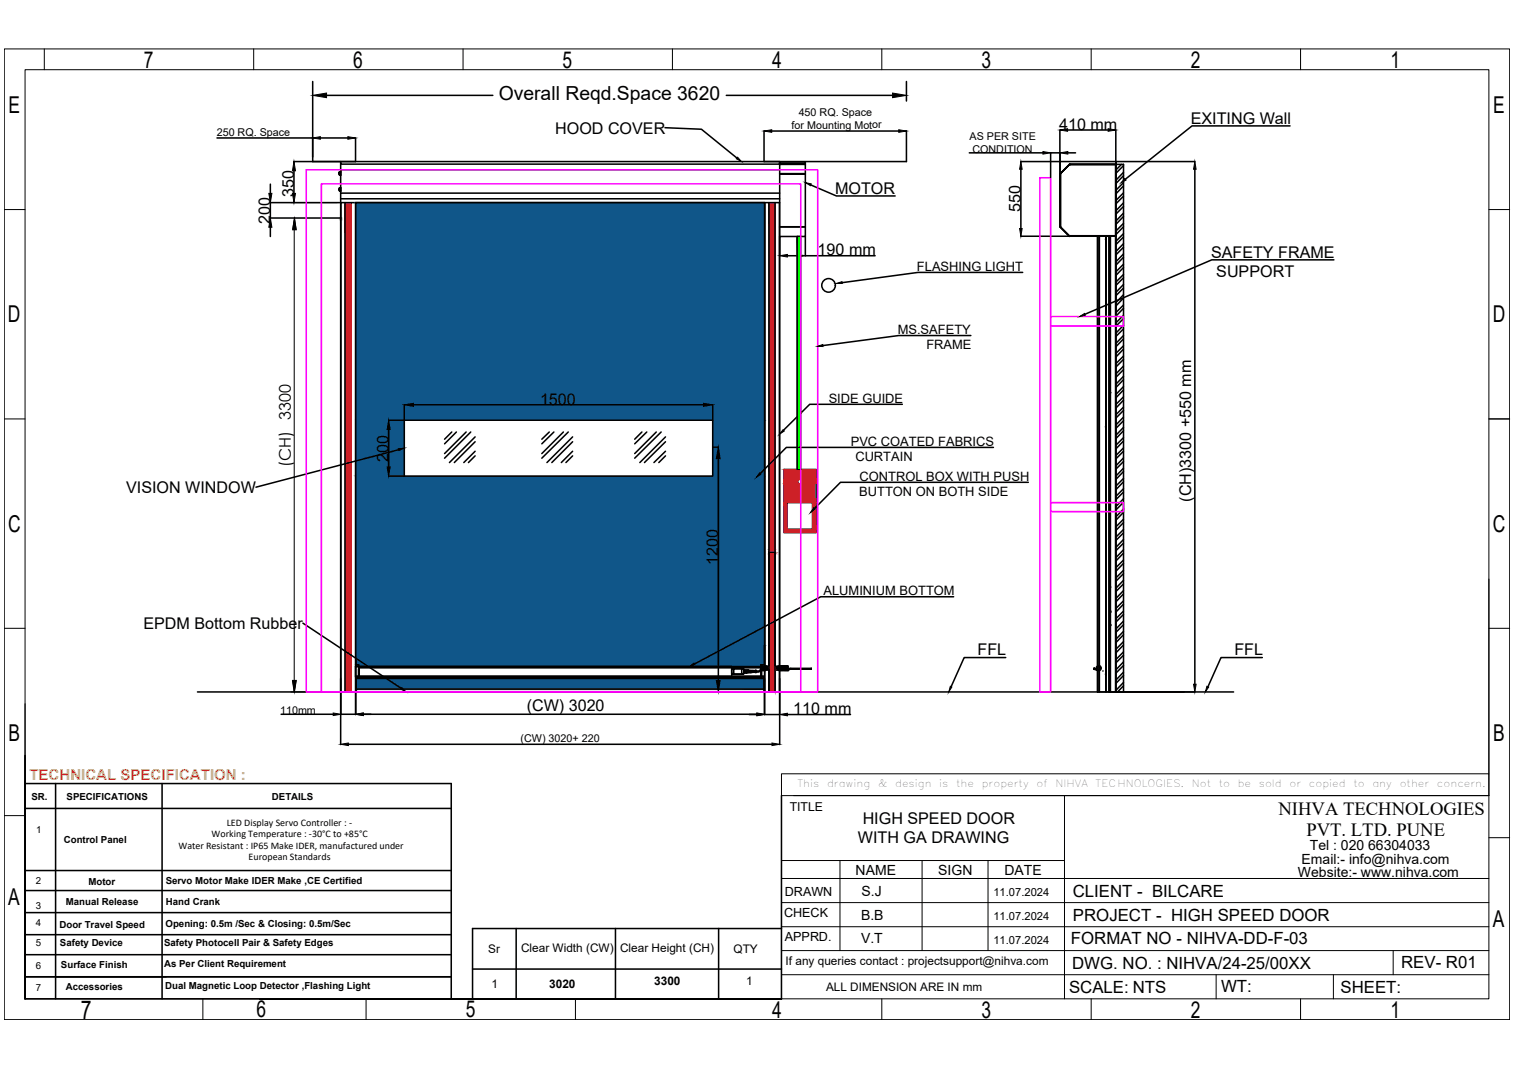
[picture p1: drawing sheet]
<svg xmlns="http://www.w3.org/2000/svg" width="250mm" height="176mm" viewBox="0 0 250 176" stroke-linecap="round" stroke-linejoin="round" font-family="sans-serif">
<!-- layer: 0 -->
<g fill="none" stroke="#000" stroke-width=".25">
<path d="M51.6 13.4v12.5M53.9 15.7h27.4M119.8 15.7h27.5M149.5 13.4v3.3M48.6 36h7.6M51.6 26.7h7.1M58.7 33.4h67.4v76.6h-67.4zM109.7 21.1l6 .2 5.9 4.8M126.1 26.7h23.4M131.5 39h.6v38.5h-.6zM184.1 27.1h1.3v87.1h-1.3zM185 27.1l-.9 .9"/>
<path d="M185.4 28.4l-1.3 1.3M185.4 30.1l-1.3 1.3M185.4 31.8l-1.3 1.2M185.4 33.5l-1.3 1.2M185.4 35.2l-1.3 1.2M185.4 36.9l-1.3 1.2M185.4 38.6l-1.3 1.2M185.4 27.3l-1.3 1.3M185.4 29l-1.3 1.3M185.4 30.7l-1.3 1.2M185.4 32.4l-1.3 1.2M185.4 34.1l-1.3 1.2"/>
<path d="M185.4 35.7l-1.3 1.3M185.4 37.4l-1.3 1.3M185.4 39.1l-1.3 1.2M212.8 20.8h-16.1l-11 8.8M160.2 55.4h-11.9l-12.5 1.6M168.7 44.9h-17.2l-12.6 1.7M185.4 40.2l-1.3 1.3M185.4 41.9l-1.3 1.3M185.4 43.6l-1.3 1.2M185.4 45.3l-1.3 1.2M185.4 46.9l-1.3 1.3M185.4 48.6l-1.3 1.3"/>
<path d="M185.4 50.3l-1.3 1.2M185.4 52l-1.3 1.2M185.4 53.7l-1.3 1.2M185.4 55.4l-1.3 1.2M185.4 57.1l-1.3 1.2M185.4 58.7l-1.3 1.3M185.4 40.8l-1.3 1.2M185.4 42.4l-1.3 1.3M185.4 44.1l-1.3 1.3M185.4 45.8l-1.3 1.3M185.4 47.5l-1.3 1.3M185.4 49.2l-1.3 1.2"/>
<path d="M185.4 50.9l-1.3 1.2M185.4 52.6l-1.3 1.2M185.4 54.3l-1.3 1.2M185.4 55.9l-1.3 1.3M185.4 57.6l-1.3 1.3M185.4 59.3l-1.3 1.2M220.1 42.9h-20.2l-20.9 8.9M65.8 74.2l-23.6 6.2M66.7 69.3h50.9v9.3h-50.9zM74.5 71.3l-1.2 1.2M75.3 71.3l-2 1.9M76.9 71.3l-3.6 3.5"/>
<path d="M77.7 71.3l-4.4 4.3M78.4 72.1l-4.2 4.2M78.4 74.5l-1.9 1.8M78.4 72.9l-3.4 3.4M78.4 75.2l-1.1 1.1M90.6 71.3l-1.2 1.2M91.4 71.3l-2 1.9M92.9 71.3l-3.5 3.5M93.8 71.3l-4.4 4.3M94.5 72.1l-4.3 4.2M94.5 74.5l-1.9 1.8M94.5 72.9l-3.5 3.4"/>
<path d="M94.5 75.2l-1.1 1.1M105.9 71.3l-1.2 1.2M106.7 71.3l-2 1.9M108.3 71.3l-3.6 3.5M109.1 71.3l-4.4 4.3M109.8 72.1l-4.2 4.2M109.8 74.5l-1.9 1.8M109.8 72.9l-3.5 3.4M109.8 75.2l-1.1 1.1M129.4 77.5h5.2v10.4h-5.2zM133.6 79.7h.3v2.6h-.3zM148.9 66.7h-15.3l-4.3 4.3"/>
<path d="M163.9 73.8h-34.2l-4.2 4.3M169.7 79.6h-31l-4.3 4.3M185.4 60.4l-1.3 1.3M185.4 62.1l-1.3 1.3M185.4 63.8l-1.3 1.3M185.4 65.5l-1.3 1.2M185.4 67.2l-1.3 1.2M185.4 68.8l-1.3 1.3M185.4 70.5l-1.3 1.3M185.4 72.2l-1.3 1.2M185.4 73.9l-1.3 1.2M185.4 75.6l-1.3 1.2"/>
<path d="M185.4 77.2l-1.3 1.3M185.4 78.9l-1.3 1.3M185.4 61l-1.3 1.2M185.4 62.6l-1.3 1.3M185.4 64.3l-1.3 1.3M185.4 66l-1.3 1.3M185.4 67.7l-1.3 1.2M185.4 69.4l-1.3 1.2M185.4 71.1l-1.3 1.2M185.4 72.8l-1.3 1.2M185.4 74.5l-1.3 1.2M185.4 76.1l-1.3 1.3"/>
<path d="M185.4 77.8l-1.3 1.3M185.4 79.5l-1.3 1.3M126.9 91.1h1v23.1h-1zM129.8 82.9h4.3v4.4h-4.3zM157.3 98.5h-21.9l-20.8 11M185.4 80.6l-1.3 1.3M185.4 82.3l-1.3 1.3M185.4 84l-1.3 1.2M185.4 85.7l-1.3 1.2M185.4 87.4l-1.3 1.2M185.4 89l-1.3 1.3M185.4 90.7l-1.3 1.3"/>
<path d="M185.4 92.4l-1.3 1.2M185.4 94.1l-1.3 1.2M185.4 95.7l-1.3 1.3M185.4 97.4l-1.3 1.3M185.4 99.1l-1.3 1.3M185.4 81.2l-1.3 1.2M185.4 82.9l-1.3 1.2M185.4 84.5l-1.3 1.3M185.4 86.2l-1.3 1.3M185.4 87.9l-1.3 1.2M185.4 89.6l-1.3 1.2M185.4 91.3l-1.3 1.2"/>
<path d="M185.4 92.9l-1.3 1.3M185.4 94.6l-1.3 1.3M185.4 96.3l-1.3 1.3M185.4 98l-1.3 1.3M185.4 99.7l-1.3 1.3M32.6 114.2h170.9M50 102.8l16.2 10.8M58.7 109.7h.5v.3h66.3M58.7 110h62v1.7h-62zM125.5 110h.1M126.1 106.5v3.2h-.6v.3M165.9 108.5h-6.8l-2.2 4.8"/>
<path d="M185.4 100.8l-1.3 1.3M185.4 102.5l-1.3 1.2M185.4 104.2l-1.3 1.2M185.4 105.9l-1.3 1.2M185.4 107.6l-1.3 1.2M185.4 109.2l-1.3 1.3M185.4 110.9l-1.3 1.3M185.4 112.6l-1.3 1.3M185.4 101.4l-1.3 1.2M185.4 103.1l-1.3 1.2M185.4 104.7l-1.3 1.3M185.4 106.4l-1.3 1.3"/>
<path d="M185.4 108.1l-1.3 1.2M185.4 109.8l-1.3 1.2M185.4 111.4l-1.3 1.3M185.4 113.1l-1 1.1M208.3 108.5h-6.8l-2.2 4.8M4.1 124.7v40.1h71.2M4.1 129.3h70.4v35.5M4.1 133.4h70.4M9.2 129.3v35.5M26.7 129.3v35.5M128.9 131.3v33.5M4.1 143.6h70.4"/>
<path d="M4.1 154.2h70.4M4.1 157.5h70.4M4.1 146.9h70.4M4.1 150.6h70.4M78 159.9h50.9M85.2 153.2v11.6M101.5 153.2v11.6M118.6 153.2v11.6M128.9 153.2h-50.9v11.6M4.1 161.1h70.4M117.2 164.8h.1M128.9 164.8h-86.1h86.1"/>
<circle cx="136.7" cy="47.1" r="1.12"/>
<circle cx="132" cy="79.5" r=".4"/>
</g>
<g fill="none" stroke="#000" stroke-width=".16">
<path d="M.7 8.1h248.4v160.1h-248.4zM4.1 11.5h241.5v153.3h-241.5zM7.3 8.1v3.4M41.9 8.1v3.4M76.4 8.1v3.4M110.9 8.1v3.4M145.5 8.1v3.4M180 8.1v3.4M214.6 8.1v3.4M.7 34.6h3.4M245.6 34.6h3.5M.7 69.1h3.4"/>
<path d="M245.6 69.1h3.5M245.6 95.5v32.2M.7 103.7h3.4M4.1 116.1v48.7M245.6 103.7h3.5M.7 134.6h3.4M128.9 127.7h116.7v3.6h-116.7zM130.9 131.3h44.7M245.6 131.3h-70v33.5M245.6 138.2h3.5M128.9 156.8h116.7M128.9 152.9h116.7"/>
<path d="M128.9 148.9h116.7M128.9 144.9h116.7M128.9 143.4v21.4M128.9 142h46.7M138.6 142v14.8M152.1 142v14.8M163 142v14.8M229.9 156.8v4M33.5 164.8v3.4M60.4 164.8v3.4M94.9 164.8v3.4M128.9 160.8h116.7"/>
<path d="M145.5 164.8v3.4M180 164.8v3.4M200.6 160.8v4M214.6 164.8v3.4M220 160.8v4"/>
</g>
<!-- layer: PDF_Geometry -->
<path d="M48.6 36.1l.3 1.8h-.6zM48.3 112.3h.6l-.3 1.8z" fill="#000" stroke="#000" stroke-width=".16"/>
<path d="M48 33.4h7.7M48.5 36.4v77.8M48.6 36l.2 1.8h-.5zM48 114.2h8.4M48.2 112.3h.6l-.3 1.9z" fill="none" stroke="#000" stroke-width=".17"/>
<path d="M56 36.1h.5M56 35.9l.5 .4M56.2 35.8v.6M56.5 35.9l-.5 .4" fill="none" stroke="#c0c0c0" stroke-width=".17"/>
<path d="M174.9 28.7l1.6-1.6h7.6v11.9h-7.6l-1.6-1.6zM181.9 110.7h.1z" fill="none" stroke="#808080" stroke-width=".25"/>
<g fill="none" stroke="#000" stroke-width=".25">
<path d="M56 31.2v.2zM56 28.5v.2zM56 28.5h.2v.2h-.2zM56 28.4v.1zM56 28.4h.2v.1M56 31v.1v-.1h.2M56.2 30.9v.7zM56.2 28.7v.2h-.2v-.2v.2M56.2 31.4v.1h-.2v-.4h.2v.3h-.2v.1M56.2 31.1h.1M56.2 30.9v.7M56.2 28.3v.6"/>
<path d="M56.2 28.4h.1M56.2 28.8v.1M56.2 28.3v.6v-.6M56.2 27.1v.9M56.2 32.8v.6M56.2 33.4v80.8h.7v-80.8M57.9 33.4v80.8h.8v-80.8M58.7 33.4v80.8M126.1 33.4v76.4M126.2 33.4v80.8M126.9 33.4v76.5M127.9 33.4v76.5"/>
<path d="M128.6 33.4v76.5M128.6 33.4h-72.4v80.8M128.6 28.7v8.7h4.3v-8.7l-4.3-.1 4.3 .1M128.6 37.4h4.3M128.6 28.6v-1.5h4.3v1.5M128.6 31.9h-72.4v.9h72.4M128.6 28h-72.4v3.9M128.6 37.5v1.5M132.9 37.5v1.5h-4.3v70.8M132.9 27.1l-4.3-.1 4.3 .1M132.9 27v-.3h-4.3v.3v-.3h-72.4v.4h72.4M174.9 28.7l1.6-1.6v.1h7.6v11.7h-7.6v.1l-1.6-1.6h.1v-8.7z"/>
<path d="M174.9 28.7v8.7M174.9 28.6v.1M174.9 28.6l1.6-1.5zM174.9 37.4l1.6 1.6-1.6-1.5M175 28.7h-.1v8.8l.1-.1M176.4 27.1h7.7v.1M176.5 27.1h7.6M176.5 27.1h.1M176.5 38.9v.1h7.6v-.1M176.5 27.1v.1M181.3 39v75.2M181.4 39v75.2"/>
<path d="M182.4 39.6v71.7M182.4 39.6l.1 30.8zM182.5 39l-.1 .5M182.5 39.4v.1M183 39v75.2M183.2 39v25.8M184.1 27v-.3v.3M184.1 26.7v87.5h-1.1v-75.2v75.2h-.5v-3M184.1 39v75.2M184.1 27.1h.1M182.4 70.5v40.7v-40.7M182.5 70.4v.1"/>
<path d="M183.2 64.8h.1M183.2 96.8v.1M56.9 114.2h1M58.7 109.7h.5l.1 .6M58.7 112.3h.1M58.8 113.7h67.3v.4h-67.3zM58.8 111.7v-.2h.5v.2M58.8 113.7v-1.8h67.3v1.8M58.8 111.9v-.2h67.3v.2M58.8 111.7h.5M59.2 110.3v1.2h.1v-1.2h-.1v1.2M59.3 110.2h66.2"/>
<path d="M120.7 110.4l1.9-.1 .1 .9h-1.9zM120.8 111.2h.1M120.8 110.3v.1zM120.8 110.4h.1M120.8 111.1v.1M121.1 110.3h1.3v.9h-1.3zM122.6 111.1l.1 .1zM122.6 111.1v.1M122.6 110.4h.1M122.7 110.3l-.1 .1zM122.7 110.5h.3l-.2 .4h.2v-.3M122.8 110.5v.6"/>
<path d="M122.8 110.9l-.1 .2M122.8 110.5v.1M123 110.9v.1h-.2M123 111h.1M123 110.6h.1M123.1 110.9h.3v.1h-.3zM123.1 110.9v-.3h.3v.3M123.1 110.6v-.1h.3v.1M123.4 110.6h.1v.4h-.1M123.5 110.9h1.6M123.5 110.6l.1 .4zM123.5 110.7h1.6"/>
<path d="M123.7 110.6l.1 .4zM123.8 110.7l.1-.1 .1 .4-.1-.4v.1M124 110.6l.1 .3zM124.2 110.6l.1 .3zM124.4 110.6l.1 .3zM124.7 110.6h.1v.3h-.1zM124.7 110.9l-.1-.3 .1 .3M125.5 110.5l.1 .1a.32 .32 0 0 1-.5 .2l.4-.2M125.5 110h-66.2v1.5h66.3v-.8M125.6 111.7h-66.3h66.3v-.2h.5v.2M125.6 111.7h.5M125.6 110.6v.9"/>
<path d="M125.7 109.9l-.1 .6-.1 .1h.1v.9v-.9M125.7 110v-.2h-.2v.8M125.8 109.9l-.1 .7-.1-.1M125.9 110l-.1-.2-.2 .8M126 109.9l-.1 .7-.1-.1M126.1 110l-.1-.2-.2 .8M126.1 112.3h.1M126.1 110.5h.1M126.1 110.4v3.8h.8M126.1 109.7h-.4l-.1 .1M126.2 110.6h.1M126.2 109.8l-.1 .1-.1 .7"/>
<path d="M126.2 109.9l-.1 .7h-.1v-.1M126.3 109.8l-.1 .8M126.4 109.9l-.1 .7M126.4 109.8v.8M126.6 109.9l-.1 .7M126.6 109.9v.6M126.7 110v.6M126.8 109.9l-.1 .6M126.9 110.3v3.9h1M126.9 110v.5M127.1 110l-.1 .5M127.2 110l-.1 .5"/>
<path d="M127.3 110l-.1 .5M127.3 110v.5M127.5 110l-.1 .5M127.5 110v.5M127.6 110v.5M127.7 110l-.1 .5M127.8 110v.5M127.9 110l-.1 .5M127.9 110.6v3.6h.7v-3.6M128 110v.5M128 109.9v.6M128.2 109.9l-.1 .7"/>
<path d="M128.3 109.9l-.1 .6M128.4 109.9l-.1 .7M128.5 109.8l-.2 .8M128.6 109.9l-.1 .7M128.6 110.6v3.6M128.7 109.9v.6l-.1 .1M128.8 110l-.2-.2-.1 .8M128.9 109.9l-.1 .7-.1-.1M128.9 110v-.2l-.1 .1-.1 .7M129.1 110v-.2h-.1l-.1 .8M129.1 109.9l-.1 .7h-.1l-.1-.1M129.3 109.9l-.1 .7h-.1l-.1-.1"/>
<path d="M129.3 110v-.2h-.2v.8M129.4 109.9v.7l-.2-.1M129.5 110l-.1-.2-.2 .8M129.6 109.9v.7h-.2v-.1M129.7 110l-.2-.2-.1 .8M129.8 109.9l-.1 .7h-.1v-.1M129.8 110l-.1-.2-.1 .8M130 109.9l-.1 .7h-.1l-.1-.1M130 110.3v-.4l-.1-.1-.1 .8M130.1 110.5l-.1 .1-.1-.1 .1 .1h.1h-.2M130.5 110.3v.1M133.8 110.3h-3.5h-.3l-.1 .3h.2v-.2h.3h3.4"/>
<path d="M133.8 110.3v.1zM180.5 110.3h.1v.1zM180.5 110.4l.7 .2a.4 .4 0 0 0 .5-.4 .4 .4 0 0 0-.5-.4 .4 .4 0 0 0-.3 .6M180.6 110.3h-.1l.7 .2v.1v-.1a.28 .28 0 0 1-.2-.4 .28 .28 0 0 1 .4-.1 .28 .28 0 0 1 0 .5h-.2M181 110.4l-.1 .2M182.4 111.3l.1 2.9M182.5 111.3l-.1 2.9h-1.3v-75.2v75.2M183.2 103.2v11v-11M183.2 100.8v-61.8v61.8v-3.9l-.1 4 .1 2.2v-2.1v2.1l-.1 .1h.1M183.2 103.1h.1l-.1 .1v11M183.2 100.8l.1 .1-.1 .1"/>
</g>
<!-- layer: 0 -->
<g fill="#105689" stroke="#105689" stroke-width=".16">
<path d="M58.7 108.6l1.6 1.1h-1.6z"/>
<path d="M59.1 109.7h1.2zM59.1 109.7h1.2z"/>
<path d="M59.2 109.7h1.2zM59.2 109.7h1.2z"/>
<path d="M59.2 109.7h1.2zM59.2 109.7h1.2z"/>
<path d="M59.2 109.7l1.6 .3-.4-.3zM59.2 109.7l1.6 .3h-1.6z"/>
<path d="M58.8 111.9l67.3 1.8v-1.8zM58.8 111.9l67.3 1.8h-67.3z"/>
<path d="M58.7 33.4l67.4 35.9v-35.9zM58.7 33.4l67.4 35.9h-67.4z"/>
<path d="M117.6 69.3l8.5 9.3v-9.3zM117.6 69.3l8.5 9.3h-8.5z"/>
<path d="M58.7 69.3l8 9.3v-9.3zM58.7 69.3l8 9.3h-8z"/>
<path d="M58.7 78.6l67.4 27.9v-27.9zM58.7 78.6l67.4 27.9h-67.4z"/>
<path d="M58.7 106.5l67.4 2.1v-2.1zM58.7 106.5l67.4 2.1h-67.4z"/>
<path d="M58.7 108.6l67.4 1.1v-1.1zM58.7 108.6l67.4 1.1h-65.8z"/>
<path d="M60.3 109.7h65.4zM60.3 109.7h65.4z"/>
<path d="M60.3 109.7h65.2zM60.3 109.7h65.4z"/>
<path d="M60.3 109.7l65.2 .3v-.3zM60.3 109.7l65.2 .3h-64.7z"/>
</g>
<g fill="#cd2027" stroke="#cd2027" stroke-width=".16">
<path d="M126.9 33.4h1v42.2z"/>
<path d="M127.9 75.6v1.1h-1z"/>
<path d="M127.9 90.7v.2z"/>
<path d="M127.4 91l.5-.1v.1z"/>
<path d="M126.9 90.7h1l-.5 .3z"/>
<path d="M127.9 110.2v.1z"/>
<path d="M126.9 110.6h1v3.6z"/>
<path d="M56.9 33.4l1 80.8v-80.8zM56.9 33.4l1 80.8h-1z"/>
<path d="M126.9 33.4v42.2h1zM126.9 75.6h1l-1 1.1z"/>
<path d="M126.9 76.7l1 14v-14zM126.9 76.7l1 14h-1z"/>
<path d="M126.9 90.7v.3h.5zM126.9 91h.5l-.5 .1z"/>
<path d="M127.4 91l.5 .1v-.1zM127.2 91.1l.2-.1 .5 .1z"/>
<path d="M127.2 91.1l.7 .2v-.2zM126.9 91.3l.3-.2 .7 .2z"/>
<path d="M126.9 91.3l1 15.2v-15.2zM126.9 91.3l1 15.2h-1z"/>
<path d="M126.9 106.5h1zM126.9 106.5h1z"/>
<path d="M126.9 106.5l1 3.3v-3.3zM126.9 106.5l1 3.3h-1z"/>
<path d="M126.9 109.8h1zM126.9 109.8h1z"/>
<path d="M126.9 109.8l1 .1zM126.9 109.8l1 .1z"/>
<path d="M126.9 109.9h1zM126.9 109.9h1z"/>
<path d="M126.9 109.9h1zM126.9 109.9h1z"/>
<path d="M126.9 109.9h1zM126.9 109.9h1z"/>
<path d="M126.9 109.9h1zM126.9 109.9h1z"/>
<path d="M126.9 109.9h1zM126.9 109.9h1z"/>
<path d="M126.9 109.9h1zM126.9 109.9h1z"/>
<path d="M126.9 109.9h1zM126.9 109.9h1z"/>
<path d="M126.9 109.9h1zM126.9 109.9h1z"/>
<path d="M126.9 109.9l1 .1zM126.9 109.9l1 .1z"/>
<path d="M126.9 110h1zM126.9 110h1z"/>
<path d="M126.9 110h1zM126.9 110h1z"/>
<path d="M126.9 110h1zM126.9 110h1z"/>
<path d="M126.9 110h1zM126.9 110h1z"/>
<path d="M126.9 110h1zM126.9 110h1z"/>
<path d="M126.9 110h1zM126.9 110h1z"/>
<path d="M126.9 110h1zM126.9 110h1z"/>
<path d="M126.9 110l1 .1zM126.9 110l1 .1z"/>
<path d="M126.9 110.1h1zM126.9 110.1h1z"/>
<path d="M126.9 110.1h1zM126.9 110.1h1z"/>
<path d="M126.9 110.1h1zM126.9 110.1h1z"/>
<path d="M126.9 110.1l1 .1zM126.9 110.1l1 .1z"/>
<path d="M126.9 110.2h1zM126.9 110.2h1z"/>
<path d="M126.9 110.2h1zM126.9 110.2h1z"/>
<path d="M126.9 110.2l1 .1v-.1zM126.9 110.2l1 .1h-1z"/>
<path d="M126.9 110.3h1zM126.9 110.3h1z"/>
<path d="M126.9 110.3h1zM126.9 110.3h1z"/>
<path d="M126.9 110.3h1zM126.9 110.3h1z"/>
<path d="M126.9 110.3h1zM126.9 110.3h1z"/>
<path d="M126.9 110.3l1 .1zM126.9 110.3l1 .1zM126.9 110.4h1zM126.9 110.4h1z"/>
<path d="M126.9 110.4h1zM126.9 110.4h1z"/>
<path d="M126.9 110.4h1zM126.9 110.4h1z"/>
<path d="M126.9 110.4h1zM126.9 110.4h1z"/>
<path d="M126.9 110.4l1 .1zM126.9 110.4l1 .1z"/>
<path d="M126.9 110.5h1zM126.9 110.5h1z"/>
<path d="M126.9 110.5h1zM126.9 110.5h1z"/>
<path d="M126.9 110.5h1zM126.9 110.5l1 .1zM126.9 110.6h1zM126.9 110.6h1z"/>
<path d="M126.9 110.6h1zM126.9 110.6h1zM126.9 110.6h1zM126.9 110.6h1z"/>
<path d="M126.9 110.6v3.6h1zM126.9 114.2h1z"/>
<path d="M129.4 77.5l5.2 1.6v-1.6zM129.4 77.5l5.2 1.6h-5.2z"/>
<path d="M132 79.1h2.6zM132 79.1h2.6z"/>
<path d="M129.4 79.1h2.5zM129.4 79.1h2.5z"/>
<path d="M132.1 79.1h2.5zM132.1 79.1h2.5z"/>
<path d="M129.4 79.1h2.4zM129.4 79.1h2.5z"/>
<path d="M132.2 79.1h2.4zM132.2 79.1h2.4z"/>
<path d="M129.4 79.1h2.4zM129.4 79.1h2.3z"/>
<path d="M132.2 79.1l2.4 .1zM132.2 79.1l2.4 .1z"/>
<path d="M129.4 79.1h2.3zM129.4 79.1l2.3 .1z"/>
<path d="M132.3 79.2l2.3 .1v-.1zM132.3 79.2l2.3 .1h-2.3z"/>
<path d="M129.4 79.2l2.2 .1 .1-.1zM129.4 79.2l2.2 .1h-2.2z"/>
<path d="M132.3 79.3h2.3zM132.3 79.3h2.3z"/>
<path d="M129.4 79.3h2.2zM129.4 79.3h2.2z"/>
<path d="M132.3 79.3l2.3 .1v-.1zM132.3 79.3l2.3 .1h-2.2z"/>
<path d="M129.4 79.3l2.2 .1v-.1zM129.4 79.3l2.2 .1h-2.2z"/>
<path d="M132.4 79.4l2.2 .1v-.1zM132.4 79.4l2.2 .1h-2.2z"/>
<path d="M129.4 79.4l2.2 .1v-.1zM129.4 79.4l2.2 .1h-2.2z"/>
<path d="M132.4 79.5h2.2zM132.4 79.5h2.2z"/>
<path d="M129.4 79.5h2.2zM129.4 79.5h2.2z"/>
<path d="M132.4 79.5l2.2 .1v-.1zM132.4 79.5l2.2 .1h-2.3z"/>
<path d="M129.4 79.5l2.2 .1v-.1zM129.4 79.5l2.2 .1h-2.2z"/>
<path d="M132.3 79.6l2.3 .1v-.1zM132.3 79.6l2.3 .1h-2.3z"/>
<path d="M129.4 79.6l2.2 .1v-.1zM129.4 79.6l2.2 .1h-2.2z"/>
<path d="M132.3 79.7h2.3zM132.3 79.7h2.3z"/>
<path d="M132.3 79.7h2.1zM132.3 79.7h2.1z"/>
<path d="M129.4 79.7h2.3zM129.4 79.7h2.3z"/>
<path d="M132.3 79.7l2.1 .1zM132.2 79.8h2.2z"/>
<path d="M129.4 79.7l2.3 .1zM129.4 79.7l2.3 .1z"/>
<path d="M132.2 79.8h2.2zM132.2 79.8h2.2z"/>
<path d="M129.4 79.8h2.4zM129.4 79.8h2.4z"/>
<path d="M132.2 79.8l2.2 .1zM132.1 79.9h2.3z"/>
<path d="M129.4 79.8l2.5 .1zM129.4 79.8l2.5 .1z"/>
<path d="M132.1 79.9h2.3zM132 79.9h2.4z"/>
<path d="M129.4 79.9h2.5zM129.4 79.9h2.5z"/>
<path d="M129.4 79.9l5 2.4v-2.4zM129.4 79.9l5 2.4h-5z"/>
<path d="M129.4 82.3l5.2 .6v-.6zM129.4 82.3l5.2 .6h-5.2z"/>
<path d="M134.1 82.9l.5 4.4v-4.4zM134.1 82.9l.5 4.4h-.5z"/>
<path d="M129.4 82.9l.4 4.4v-4.4zM129.4 82.9l.4 4.4h-.4z"/>
<path d="M129.4 87.3l5.2 .6v-.6zM129.4 87.3l5.2 .6h-5.2z"/>
</g>
<!-- layer: PDF_Text -->
<g fill="none" stroke="#000" stroke-width=".25">
<path d="M35.8 22.8h15.8v3.9M44.6 30.4v1.5M44.6 37.5v1.5M48.4 33.4h-3.8v2.6h4M48.5 26.7h7.7M48.5 33.4h7.7M48.5 28.2v3.7M52.9 22.8h4.5M58.7 22.8v3.9M126.1 21.6v5.1M127.3 21.6h21M128.6 39v3.2"/>
<path d="M132.9 39v3.2h11.5M133.8 30.5l4.2 1.8h9.7M149.5 21.6v5.1M159.9 25.2h12.2M168.4 26.7h15.7M168.4 39h8.1M168.4 27.9v9.8M174.9 21.4v11.9M174.9 28.7v-3.5h-1.6v4.1M176.1 21.4h6.7M176.2 25.2h1.2M184.1 21.4v11.6"/>
<path d="M184.1 26.7h13M197.1 27.9v85M129.9 42.2h1.7M64.1 78.6h2.6M64.1 70.9v6.1M66.7 66.7v2.6h-2.6M68.2 66.8h47.9M117.6 66.7v2.6M117.6 73.8h.9M118.5 75.7v36.6M46.4 117.8h8.6M56.2 112v10.8"/>
<path d="M56.2 117.8h2.5M56.2 114.2v3.7M58.7 114.2v3.7M58.7 112v5.9M59.9 117.8h65M117.6 114.2h.9M123.6 117.9h1.3M126.1 112v5.9h2.5M128.6 112v10.8M129.9 117.9h10.4M184.1 114.2h13M57.5 122.8h69.9"/>
</g>
<g fill="#000" stroke="#000" stroke-width=".16">
<path d="M44.4 31.9h.5l-.3 1.5zM44.6 36l.3 1.5h-.5zM48.5 26.7l.3 1.5h-.6zM48.2 31.9h.6l-.3 1.5zM51.6 22.8l1.3-.3v.5zM57.4 22.5l1.3 .3-1.3 .2zM126.1 21.6l1.2-.2v.4zM132.9 30.1l.9 .2-.1 .3zM148.3 21.4l1.2 .2-1.2 .2zM168.4 26.7l.2 1.2h-.4zM168.2 37.7h.4l-.2 1.3zM172.1 25l1.2 .2-1.2 .2z"/>
<path d="M174.9 21.4l1.2-.2v.5zM174.9 25.2l1.3-.2v.4zM182.8 21.2l1.3 .2-1.3 .3zM197.1 26.7l.2 1.2h-.4zM128.6 42.2l1.3-.2v.4zM131.6 42l1.3 .2-1.3 .2zM64.1 69.3l.3 1.6h-.5zM63.9 77h.5l-.3 1.6zM66.7 66.8l1.5-.3v.5zM116.1 66.5l1.5 .3-1.5 .2zM118.5 73.8l.3 1.9h-.6zM55 117.6l1.2 .2-1.2 .3z"/>
<path d="M58.7 117.8l1.2-.2v.5zM58.7 117.8l1.3-.2v.5zM118.2 112.3h.6l-.3 1.9zM124.9 117.6l1.2 .2-1.2 .3zM124.9 117.7l1.2 .2-1.2 .2zM128.6 117.9l1.3-.2v.4zM196.9 112.9h.4l-.2 1.3zM56.2 122.8l1.3-.2v.4zM127.4 122.6l1.2 .2-1.2 .2z"/>
</g>
<!-- layer: 0 -->
<g fill="#000" stroke="#000" stroke-width=".16">
<path d="M51.6 15.7l2.3-.3v.7zM147.3 15.4l2.2 .3-2.2 .4zM121.7 25.9l.6 .8-.8-.5zM185.6 29.4l.2 .3-.9 .5zM134.9 57.1l.8-.3 .1 .4zM138 46.8l.9-.3 .1 .3zM178.1 52.2l.8-.5 .2 .3zM65.7 74l1-.1-.9 .4zM125.3 78l.2 .2-.7 .6zM129.2 70.9l.2 .2-.8 .6zM134.3 83.8l.2 .2-.8 .6zM66.3 113.4l.7 .7-.9-.4z"/>
<path d="M113.7 110l.8-.6 .1 .3zM156.8 113.2l.2 .2-.5 .8zM199.1 113.2l.3 .2-.5 .8z"/>
</g>
<path d="M131.5 39l.6 38.5v-38.5zM131.5 39l.6 38.5h-.6z" fill="#0f0" stroke="#0f0" stroke-width=".16"/>
<path d="M50.5 28h84.4v86.2h-84.4zM53 30.3h79.1v83.9h-79.1zM171.6 29.3h1.7v84.9h-1.7zM173.3 52.2h12.1v1.6h-12.1zM173.3 82.9h12.1v1.5h-12.1z" fill="none" stroke="#f0f" stroke-width=".25"/>
<text font-size="4.3" x="13.4" y="168.2">7</text>
<g font-size="3.8">
<text x="23.7" y="11.2">7</text>
<text x="58.3" y="11.2">6</text>
<text x="92.8" y="11.2">5</text>
<text x="127.4" y="11.2">4</text>
<text x="161.9" y="11.2">3</text>
<text x="196.5" y="11.2">2</text>
<text x="229.4" y="11.2">1</text>
<text x="1.4" y="18.7">E</text>
<text x="246.4" y="18.7">E</text>
<text x="1.3" y="53.2">D</text>
<text x="246.3" y="53.2">D</text>
<text x="1.3" y="87.8">C</text>
<text x="246.3" y="87.8">C</text>
<text x="1.4" y="122.3">B</text>
<text x="246.4" y="122.3">B</text>
<text x="1.3" y="149.3">A</text>
<text x="246.3" y="152.9">A</text>
<text x="42.3" y="167.8">6</text>
<text x="76.9" y="167.8">5</text>
<text x="127.4" y="167.9">4</text>
<text x="161.9" y="167.9">3</text>
<text x="196.5" y="167.9">2</text>
<text x="229.4" y="167.9">1</text>
</g>
<text font-size="3.2" x="82.3" y="16.5">Overall Reqd.Space 3620</text>
<g font-size="3.1">
<text x="210.9" y="134.5">NIHVA TECHNOLOGIES</text>
<text x="215.5" y="138">PVT. LTD. PUNE</text>
</g>
<g font-size="2.8">
<text x="177" y="147.9">CLIENT - BILCARE</text>
<text x="176.7" y="155.8">FORMAT NO - NIHVA-DD-F-03</text>
<text x="177" y="151.9">PROJECT - HIGH SPEED DOOR</text>
<text x="176.9" y="159.8">DWG. NO. : NIHVA/24-25/00XX</text>
<text x="231.2" y="159.8">REV- R01</text>
<text x="176.4" y="163.8">SCALE: NTS</text>
<text x="201.5" y="163.7">WT:</text>
<text x="221.2" y="163.8">SHEET:</text>
</g>
<g font-size="2.7">
<text x="91.6" y="22">HOOD COVER</text>
<text x="174.7" y="21.4">410 mm</text>
<text x="196.5" y="20.4">EXITING Wall</text>
<text x="48.5" y="32.5" transform="rotate(-90 48.5 32.5)">350</text>
<text x="137.8" y="32">MOTOR</text>
<text x="168.4" y="35" transform="rotate(-90 168.4 35)">550</text>
<text x="44.6" y="36.9" transform="rotate(-90 44.6 36.9)">200</text>
<text x="134.9" y="42.1">190 mm</text>
<text x="199.8" y="42.5">SAFETY FRAME</text>
<text x="200.7" y="45.7">SUPPORT</text>
<text x="48" y="69.2" transform="rotate(-90 48 69.2)">3300</text>
<text x="89.1" y="66.7">1500</text>
<text x="48" y="77.1" transform="rotate(-90 48 77.1)">(CH)</text>
<text x="64.1" y="76.1" transform="rotate(-90 64.1 76.1)">200</text>
<text x="20.8" y="81.4">VISION WINDOW</text>
<text x="196.5" y="82.8" transform="rotate(-90 196.5 82.8)">(CH)3300 +550 mm</text>
<text x="118.5" y="93.2" transform="rotate(-90 118.5 93.2)">1200</text>
<text x="23.7" y="103.7">EPDM Bottom Rubber</text>
<text x="161.3" y="108.1">FFL</text>
<text x="203.7" y="108.1">FFL</text>
<text x="86.9" y="117.3">(CW) 3020</text>
<text x="130.9" y="117.8">110 mm</text>
<text x="142.3" y="135.9">HIGH SPEED DOOR</text>
<text x="141.5" y="139.1">WITH GA DRAWING</text>
</g>
<text font-size="2.5" fill="#f8991e" x="4.9" y="128.6">TECHNICAL SPECIFICATION :</text>
<g font-size="2.3">
<text x="214.7" y="142.6">Email:- info@nihva.com</text>
<text x="216.1" y="140.2">Tel : 020 66304033</text>
<text x="141.2" y="144.4">NAME</text>
<text x="142.1" y="147.8">S.J</text>
<text x="154.8" y="144.4">SIGN</text>
<text x="165.7" y="144.3">DATE</text>
<text x="214.2" y="144.7">Website:- www.nihva.com</text>
<text x="142.1" y="151.7">B.B</text>
<text x="142.1" y="155.6">V.T</text>
</g>
<g font-size="2.1">
<text x="151.3" y="44.7">FLASHING LIGHT</text>
<text x="148.1" y="55.1">MS.SAFETY</text>
<text x="152.9" y="57.6">FRAME</text>
<text x="136.7" y="66.4">SIDE GUIDE</text>
<text x="140.4" y="73.5">PVC COATED FABRICS</text>
<text x="141.1" y="76.1">CURTAIN</text>
<text x="141.8" y="81.9">BUTTON ON BOTH SIDE</text>
<text x="141.8" y="79.3">CONTROL BOX WITH PUSH</text>
<text x="135.9" y="98.2">ALUMINIUM BOTTOM</text>
<text x="129.5" y="147.8">DRAWN</text>
<text x="129.4" y="151.3">CHECK</text>
<text x="129.5" y="155.2">APPRD.</text>
</g>
<g font-size="2">
<text x="130.3" y="133.8">TITLE</text>
<text x="80.5" y="157.3">Sr</text>
<text x="86" y="157">Clear Width (CW)</text>
<text x="102.3" y="157">Clear Height (CH)</text>
<text x="121" y="157.2">QTY</text>
<text x="129.6" y="159.2">If any queries contact : projectsupport@nihva.com</text>
<text x="81.1" y="163.1">1</text>
<text x="90.6" y="163.1">3020</text>
<text x="107.9" y="162.5">3300</text>
<text x="123.1" y="162.5">1</text>
</g>
<text font-size="1.9" x="136.3" y="163.5">ALL DIMENSION ARE IN mm</text>
<g font-size="1.8">
<text x="35.8" y="22.4">250 RQ. Space</text>
<text x="130.6" y="21.2">for Mounting Motor</text>
<text x="131.8" y="19.1">450 RQ. Space</text>
<text x="160" y="23.1">AS PER SITE</text>
<text x="160.4" y="25.2">CONDITION</text>
<text x="46.2" y="117.8">110mm</text>
<text x="85.9" y="122.4">(CW) 3020+ 220</text>
<text x="163.9" y="147.9">11.07.2024</text>
<text x="163.9" y="151.8">11.07.2024</text>
<text x="163.9" y="155.8">11.07.2024</text>
</g>
<g font-size="1.7">
<text x="131.6" y="129.9">This</text>
<text x="136.4" y="129.9">drawing</text>
<text x="144.9" y="129.9">&amp;</text>
<text x="147.7" y="129.9">design</text>
<text x="155" y="129.9">is</text>
<text x="157.8" y="129.9">the</text>
<text x="162" y="129.9">property</text>
<text x="171" y="129.9">of</text>
<text x="174.1" y="129.9">NIHVA</text>
<text x="180.8" y="129.9">TECHNOLOGIES.</text>
<text x="196.6" y="129.9">Not</text>
<text x="201.1" y="129.9">to</text>
<text x="204.2" y="129.9">be</text>
<text x="207.7" y="129.9">sold</text>
<text x="212.8" y="129.9">or</text>
<text x="215.9" y="129.9">copied</text>
<text x="223.3" y="129.9">to</text>
<text x="226.4" y="129.9">any</text>
<text x="230.9" y="129.9">other</text>
<text x="237.1" y="129.9">concern.</text>
</g>
<g font-size="1.6">
<text x="5.2" y="132.1">SR.</text>
<text x="6" y="137.5">1</text>
<text x="11" y="132.1">SPECIFICATIONS</text>
<text x="37.4" y="136.3">LED Display Servo Controller : -</text>
<text x="44.9" y="132.1">DETAILS</text>
<text x="10.5" y="139.1">Control Panel</text>
<text x="29.4" y="140">Water Resistant : IP65 Make IDER, manufactured under</text>
<text x="34.9" y="138.2">Working Temperature : -30°C to +85°C</text>
<text x="41" y="141.9">European Standards</text>
<text x="5.9" y="149.9">3</text>
<text x="5.9" y="145.9">2</text>
<text x="10.9" y="149.3">Manual Release</text>
<text x="14.6" y="146">Motor</text>
<text x="27.3" y="145.9">Servo Motor Make IDER Make ,CE Certified</text>
<text x="27.4" y="149.3">Hand Crank</text>
<text x="5.9" y="152.9">4</text>
<text x="9.8" y="153.1">Door Travel Speed</text>
<text x="27.3" y="152.9">Opening: 0.5m /Sec &amp; Closing: 0.5m/Sec</text>
<text x="5.9" y="159.8">6</text>
<text x="5.9" y="156.1">5</text>
<text x="9.9" y="156.1">Safety Device</text>
<text x="10.1" y="159.7">Surface Finish</text>
<text x="27.1" y="156.1">Safety Photocell Pair &amp; Safety Edges</text>
<text x="27.1" y="159.5">As Per Client Requirement</text>
<text x="5.9" y="163.4">7</text>
<text x="10.9" y="163.3">Accessories</text>
<text x="27.2" y="163.2">Dual Magnetic Loop Detector ,Flashing Light</text>
</g>
</svg>
